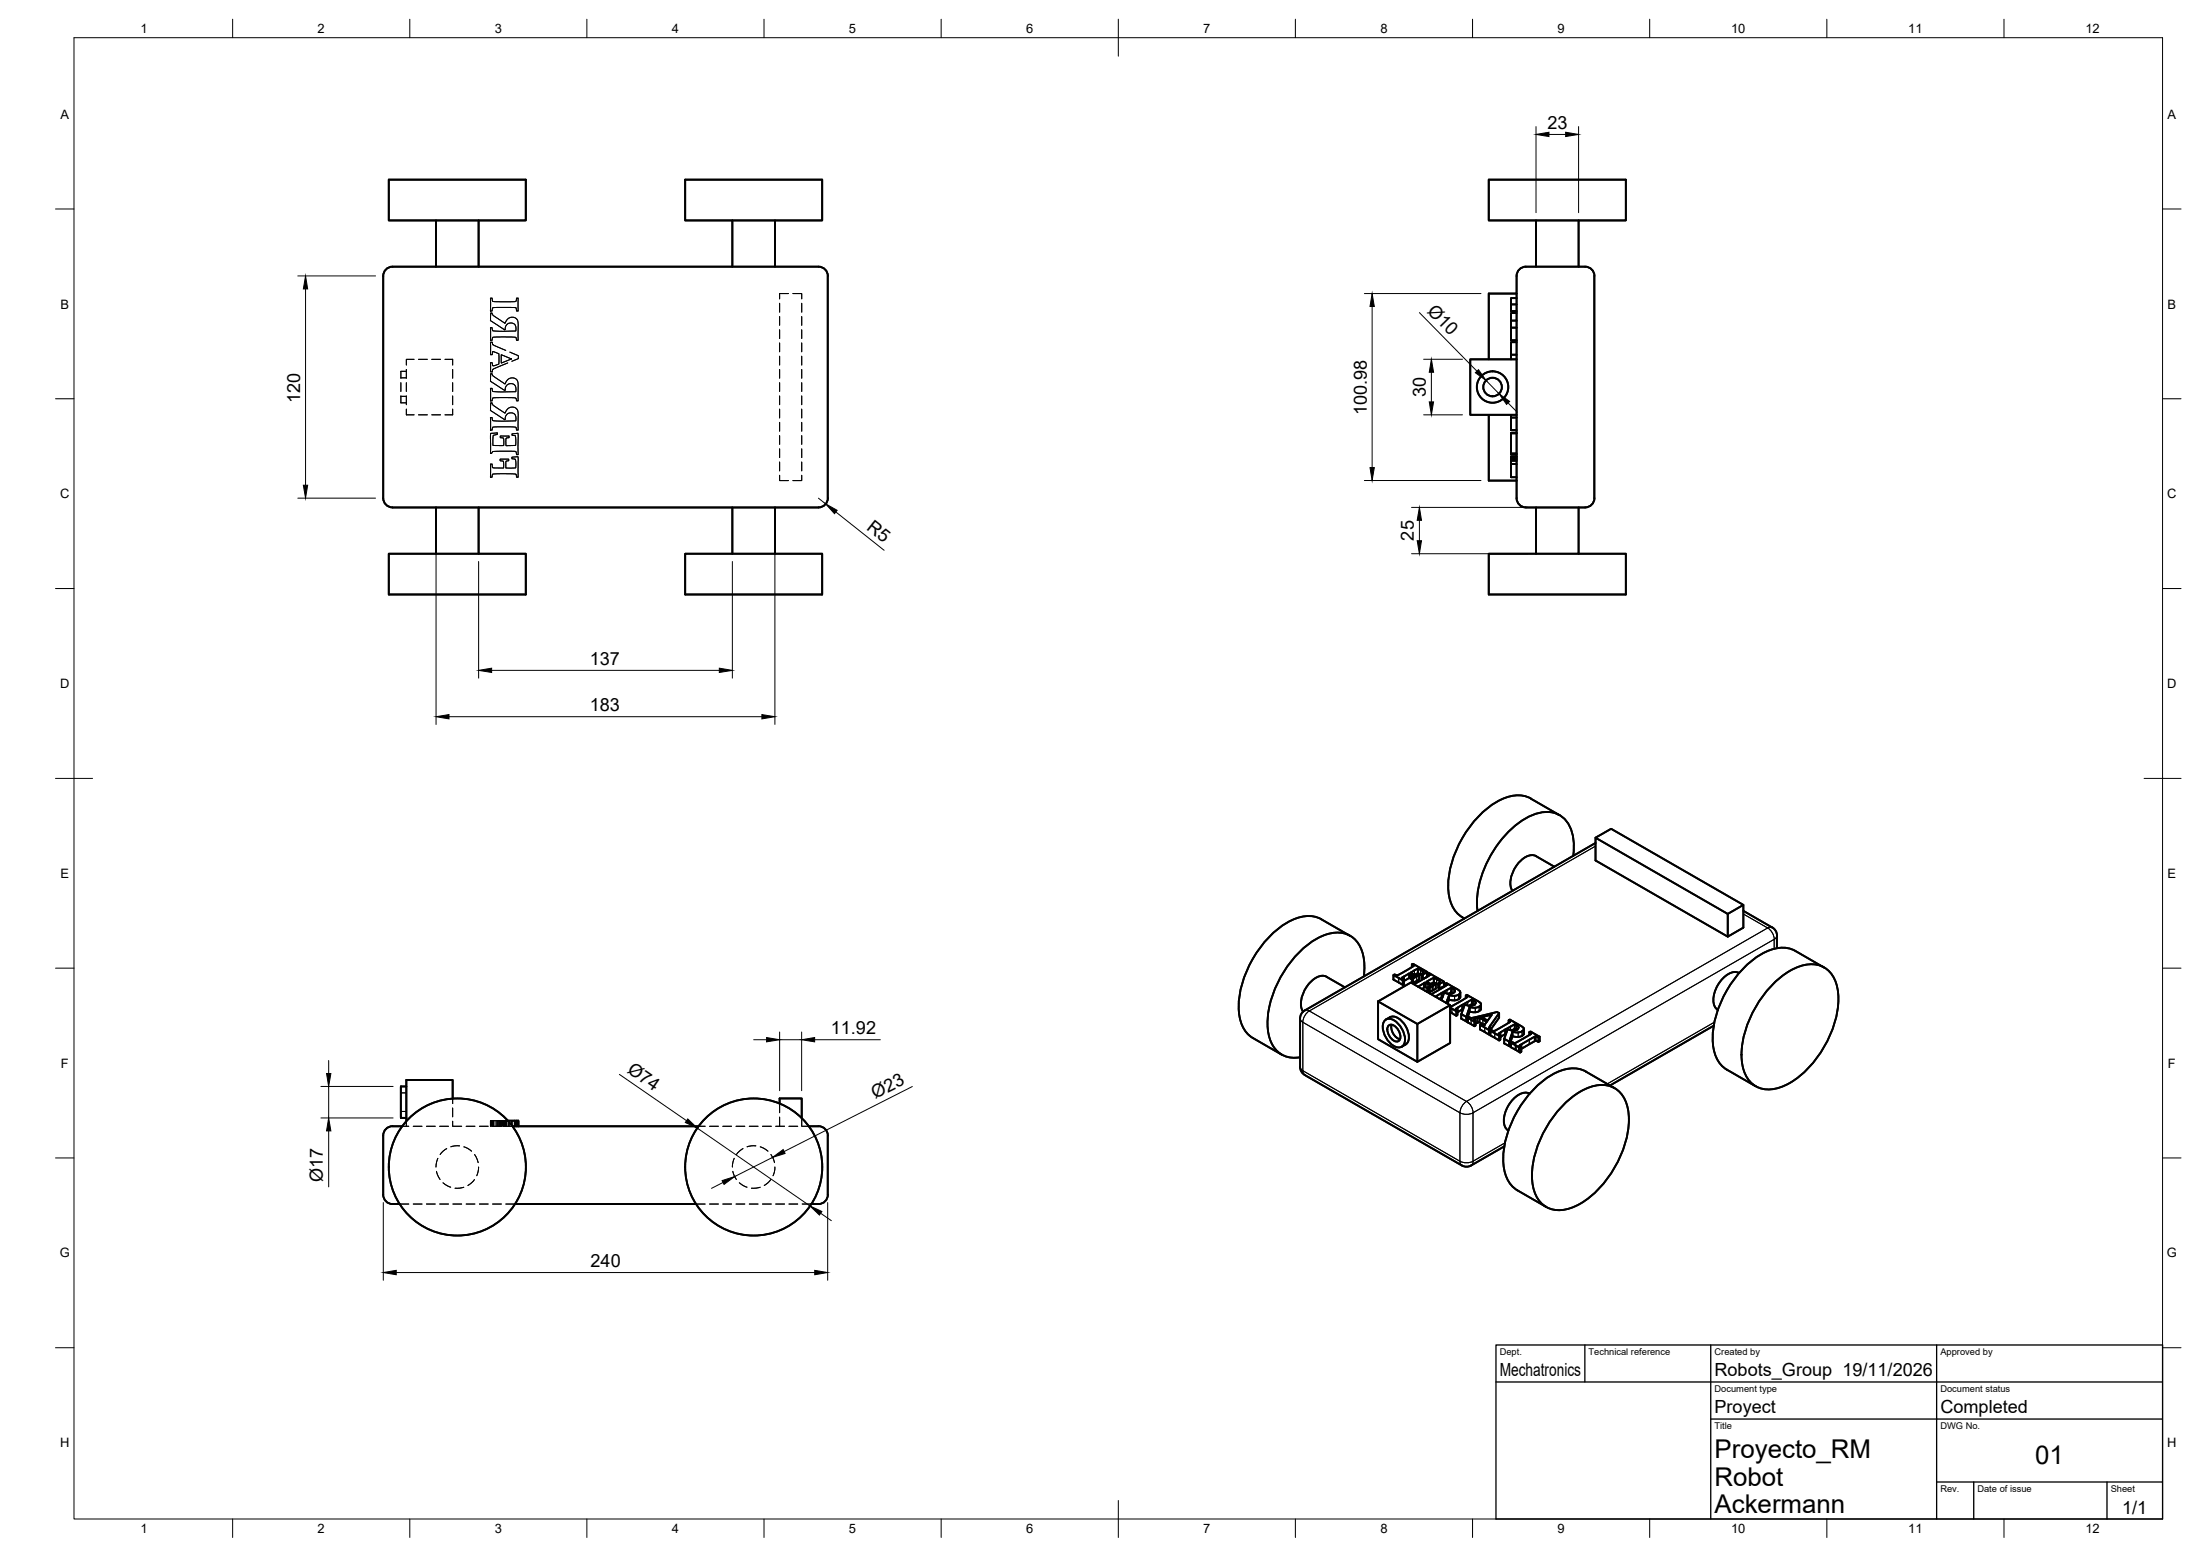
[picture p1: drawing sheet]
<svg xmlns="http://www.w3.org/2000/svg" width="594mm" height="420mm" viewBox="0 0 594 420" stroke-linecap="round" stroke-linejoin="round" font-family="sans-serif">
<!-- layer: Hidden -->
<g fill="none" stroke="#000" stroke-width=".27">
<path d="M212.9 79.3h-2.4v1.4M214.1 79.3h2.4v1.4M109.7 99.8v2.3M111.8 97h-2.1v1.6M113 97h2.4M116.6 97h2.4M120.2 97h2v1.6M122.2 99.8v2.3M132.4 80.5h.5l.2 .9 1.8 .1 4.2-.1 .3-.1 .1-.8h.4v3.5h-.4l-.2-.9-1.3-.1-4.8 .1-.3 .9h-.5zM132.5 84.5h.4l.4 .7 3.1 2.1 .5-1 .6-.5 1.1-.1 .8 .3 .4 .5 .1 .7v4.7h-.4l-.3-.8-2.7-.1-3.3 .1-.3 .8h-.5v-3.4h.5l.2 .8 .7 .1h5.5v-.5l-.3-1.3-1.2-.4-1 .5-.3 .6v.7l-.2 .1-3.9-2.5zM135.4 95.8l2.7 1.1-2.7 1.1zM136.6 94.6l-3.4-1.5-.3-.7h-.5v3.4h.5l.1-.8h.2l1.5 .5v.6v2.2l-1.6 .5-.2-.9h-.5v2.5h.5l.3-.7 3.9-1.7"/>
<path d="M137.7 95.1l2.3 1v.7l-1.8 .8M210.5 81.9v2.4M210.5 85.5v2.3M210.5 89v2.4M210.5 92.6v2.4M210.5 96.2v2.4M210.5 99.8v2.3M216.5 81.9v2.4M216.5 85.5v2.3M216.5 89v2.4M216.5 92.6v2.4M216.5 96.2v2.4"/>
<path d="M216.5 99.8v2.3M108.2 106.9v1.9h1.5M108.2 103.3v2.4M108.2 107h1.5M108.2 102h1.5M109.7 100.3h-1.5v1.8M109.7 103.3v2.4M109.7 106.9v2.4M109.7 110.5v1.5h2.1M113 112h2.4M116.6 112h2.4M122.2 103.3v2.4"/>
<path d="M122.2 106.9v2.4M122.2 110.5v1.5h-2M132.5 108.8h.4l.4 .7 3.1 2.1 .5-1 .6-.5 1-.2 .9 .3 .3 .5 .2 .8v4.6h-.4l-.2-.7-1.5-.1h-4.6l-.3 .8h-.5v-3.3h.5l.2 .8 .6 .1 5.6-.1v-.4l-.3-1.4-.7-.3h-.6l-.9 .5-.3 .6v.6l-.2 .1-3.9-2.5zM132.5 100.9h.4l.3 .7 3.2 2.1 .6-1.1 .6-.4 1-.2 .9 .5 .4 1.1v4.6h-.4l-.3-.7-2.1-.1h-4l-.2 .8h-.5v-3.3h.5l.2 .8 .8 .1h5.4v-.5l-.3-1.3-.5-.3-.7-.1-1 .5-.3 .6v.7h-.2l-3.9-2.4zM132.5 117l1.8-.1v.4l-.4 .1a.71 .71 0 0 0-.7 .2 .71 .71 0 0 0-.1 .8v1.9h2.2a.62 .62 0 0 0 .7-.1 .62 .62 0 0 0 .1-.7l-.1-1.2-.9-.1v-.5h2.4v.5l-.9 .2v1.3a.56 .56 0 0 0 .2 .6 .56 .56 0 0 0 .7 0h1.2a.59 .59 0 0 0 .6-.2 .59 .59 0 0 0 0-.7l-.2-1.7-.8-.1v-.5l1.2-.1a.43 .43 0 0 1 .5 .2 .43 .43 0 0 1-.1 .5v5.1h-.4l-.1-.8-.3-.1h-5.5a.7 .7 0 0 0-.9 .5h-.3zM210.5 103.3v2.4M210.5 106.9v2.4M210.5 110.5v2.4M210.5 114v2.4M210.5 117.6v2.4M216.5 103.3v2.4M216.5 106.9v2.4"/>
<path d="M216.5 110.5v2.4M216.5 114v2.4M216.5 117.6v2.4M132.4 125.3h.5l.2 1 2.9 .1-.1-1.8-.9-.2v-.4h2.4v.4l-.8 .3v1.7h2.1a.54 .54 0 0 0 .6-.2 .54 .54 0 0 0 0-.6l-.2-1.6-.9-.1v-.5h1.2a.49 .49 0 0 1 .6 .2 .49 .49 0 0 1-.1 .5v4.8h-.4l-.3-.9-2.5-.1-3.6 .1-.2 .9h-.5zM210.5 128.3v1.5h2.4M210.5 121.2v2.4M210.5 124.8v2.3M216.5 128.3v1.5h-2.4M216.5 121.2v2.4M216.5 124.8v2.3M108.2 295.1h1.5M122.2 296.7v1.3"/>
<path d="M122.2 299.2v2.4M210.5 298v2.5M108.2 300.1h1.5M108.6 304.1h1.8M109.7 302.7v1.4M111.6 304.1h2.4M115.1 304.1h2.4M117.9 316.3l.9 2.2M118.2 312.8l-.5 2.3M118.7 304.1h2.4M119.6 319.4l2.1 1.2M120.6 310.2l-.9 .6-.8 .9"/>
<path d="M122.2 302.8v1.3M122.3 304.1h2.4M124.1 309.4h-1.3l-1.1 .3M125.3 309.7l.9 .3 1.1 .9M125.9 304.1h2.3M128.1 318.5l-1.8 1.6M128.1 311.7l1 2.2M129.2 315.1l-.5 2.4M129.5 304.1h2.3M132.5 302.6l-.1 1.5v-1.5h.5M132.7 302.6v1.5M132.9 302.6v1.5"/>
<path d="M133 302.6v1.5h2.4M133.1 302.6v1.5v-1.5M133.2 302.6v1.5M133.3 302.6v1.5M134 302.6v1.5M134.3 302.6v1.5M134.7 302.6v1.5M135 302.6v1.5M135.1 302.6v1.5M135.3 302.6v1.5M135.7 302.6v1.5M135.9 302.6v1.5"/>
<path d="M136 302.6v1.5M136.3 302.6v1.5M136.4 302.6v1.5M136.6 302.6v1.5h1.8M136.6 302.6v1.5M136.7 302.6v1.5M136.8 302.6v1.5M137.1 302.6h-4v1.5v-1.5h-.2v1.5M137.4 302.6v1.5M137.5 302.6v1.5M138.1 302.6v1.5M138.2 302.6v1.5"/>
<path d="M138.3 302.6v1.5M139.3 302.6v1.5M139.4 302.6v1.5M139.8 302.6v1.5M139.9 302.6v1.5M188.6 304.1h1.8M191.6 304.1h2.4M195.2 304.1h2.3M197.9 316.3l1 2.2M198.3 312.8l-.5 2.3M198.8 304.1h2.3M199.6 319.4l2.1 1.2"/>
<path d="M200.6 310.2l-1.7 1.5M202.3 304.1h2.4M204.1 309.4h-1.3l-1.1 .3M205.3 309.7l2.1 1.2M205.9 304.1h2.4M208.2 318.5l-1.8 1.6M208.2 311.7l.9 2.2M209.3 315.1l-.2 1.4-.4 1M209.5 304.1h2.4M210.5 301.6v2.5M213 304.1h2.4M216.5 301.9v2.2"/>
<path d="M216.6 304.1h1.8M107.9 325.1h2.5M111.6 325.1h2.4M115.1 325.1h2.4M118.7 325.1h2.4M122.3 325.1h2.4M125.2 320.6l-2.3 .2M125.9 325.1h2.3M129.5 325.1h2.3M133 325.1h2.4M136.6 325.1h2.5M187.9 325.1h2.5"/>
<path d="M191.6 325.1h2.4M195.2 325.1h2.3M198.8 325.1h2.3M202.3 325.1h2.4M205.3 320.6l-2.4 .2M205.9 325.1h2.4M209.5 325.1h2.4M213 325.1h2.4M216.6 325.1h2.5"/>
</g>
<!-- layer: Visible -->
<g fill="none" stroke="#000" stroke-width=".51">
<path d="M105 48.5h37v11h-37zM117.7 59.5v12.5M129.2 59.5v12.5M185 48.5h37v11h-37zM197.8 59.5v12.5M209.3 59.5v12.5M402 48.5h37v11h-37zM414.8 59.5v12.5M426.3 59.5v12.5M409.5 79.3h-7.5v17.7M412 72h16M412 72a2.51 2.51 0 0 0-2.5 2.5v60"/>
<path d="M428 72a2.51 2.51 0 0 1 2.6 2.5M430.5 74.5v60M408 86.6v1.9h1.5M408 88.5v3.4h1.5M408 95.8v1.2M408 82.2v1.8h1.5M409.5 84.5h-1.5v2.1h1.5M409.5 92.4h-1.5v3.4h1.5M409.5 80.5h-1.5v1.7h1.5M409.5 97h-12.5v15h12.5M402 112v17.8h7.5M408 112v.8h1.5"/>
<path d="M408 112.8v3.3h1.5M408 117v5.4M409.5 116.9h-1.5v.1h1.5M103.5 134.5a2.51 2.51 0 0 0 2.5 2.5h115a2.55 2.55 0 0 0 2.5-2.5M103.5 134.5v-60a2.51 2.51 0 0 1 2.5-2.5h115a2.51 2.51 0 0 1 2.5 2.5v60M117.7 137v12.5M129.2 137v12.5M197.8 137v12.5M209.3 137v12.5M408 123.4v.5h1.5M408 123.9l1.5 .1M408 124v.4h1.5"/>
<path d="M408 124.4v.9h1.5M408 125.3v3.6h1.5M409.5 123.3h-1.5v.1h1.5M409.5 122.4h-1.5v.4h1.5M409.5 134.5a2.51 2.51 0 0 0 2.5 2.5M412 137h16M414.8 137v12.5M426.3 137v12.5M430.6 134.5a2.51 2.51 0 0 1-2.6 2.5M105 149.5h37v11h-37zM185 149.5h37v11h-37zM402 149.5h37v11h-37z"/>
<path d="M419.7 234l-4.9-2.8a4.2 4.2 0 0 0-4.8 1.9 7.7 7.7 0 0 0-1.9 6.9l.3 .5M421.2 220.1l-7.8-4.5a9.3 9.3 0 0 0-9.3 .9 28.9 28.9 0 0 0-13 22.7 9.2 9.2 0 0 0 4.3 8.8M424.8 231.1a12.1 12.1 0 0 0-2.1-9.8 7.6 7.6 0 0 0-9.1-1.1 27.6 27.6 0 0 0-13.6 16.7l-.7 2.7-.4 2.7 .1 3.7M430.8 226.2l4.3-2.4 35.7 20.5v6.2l-4.2 2.4-35.8-20.6v-6.1l35.8 20.6v6.1M430.8 227.6l-78.5 45.3M364.6 252.7l-7.8-4.5a9.3 9.3 0 0 0-9.3 .9 28.9 28.9 0 0 0-13 22.7 9.3 9.3 0 0 0 3.8 8.5l7.8 4.5M470.8 246l7.8 4.4a2.51 2.51 0 0 1 1.2 2.2v3.5M470.8 244.3l-4.2 2.5M484.8 256.8a9.3 9.3 0 0 0-9.3 .9 28.9 28.9 0 0 0-13 22.7 9.3 9.3 0 0 0 3.8 8.4l7.8 4.5M484.8 256.8l7.8 4.5M352.3 272.8a2.51 2.51 0 0 0-1.2 2.2v13.1M363.2 266.6l-5-2.9a4.2 4.2 0 0 0-4.8 2 7.7 7.7 0 0 0-1.8 6.9l.3 .6"/>
<path d="M368.3 263.7a11.6 11.6 0 0 0-2.5-10.1 7.8 7.8 0 0 0-8.9-.8 28.1 28.1 0 0 0-13.7 17.4 16.3 16.3 0 0 0 .3 11.7 6.7 6.7 0 0 0 7.6 3.6M372.1 270.4l10.6 6.1v10.2l-10.6-6.1zM372.1 270.4l8.9-5.1 10.6 6.1M374.1 275.4a2.69 2.69 0 0 1 3.5 1 5.6 5.6 0 0 1 1.5 5.6 2.07 2.07 0 0 1-3.3 0 5.9 5.9 0 0 1-2.1-6.1zM374.2 275.3a2.84 2.84 0 0 1 4.4 .5 5.7 5.7 0 0 1 1.6 5.5l-.6 .7M374.9 277a1.57 1.57 0 0 1 2.4 .7l.4 .5a2.22 2.22 0 0 1 0 2.9 2.41 2.41 0 0 1-2.8-2 2.3 2.3 0 0 1 0-2.1zM375.8 276.7a3.5 3.5 0 0 0 2.3 3.9M376.3 263.3l2.5 1.4M378.5 264.2l.6 .4v1.2l-.3 .2M379.1 263.7l-.6 .4M381 264.4l.3 .1M381 263.1l-.5-.3v1.3l-1.4 .8"/>
<path d="M381.1 262.5l-.1 .1 1.2 .7 .7-.2 .3 .2v1.2l-1.6 1M381.3 261.2v-.8l.4 .4-2.1 1.4-2.2 1.2-.8-.3-.3 .2v1.2l2.5 1.5v-1.3l.3-.1v-.9l1.4-.9M381.3 260.4l.3-.2 3.8 2.3v1.2M381.3 264l.5-.4-.8-.5v1.3l-.5-.3M382.7 276.5l8.9-5.1v10.2l-8.9 5.1M382.9 262.8l1 .5M382.9 261.5l-1.8 1v.2M383.2 263.3l-1.6 .9v1.3l-.3-.2v-1.3l.3 .2M383.9 263l.5-.5-1.5-1v1.3l-.9 .4M384.9 266.5v-1.2l1.3 .8-.5 .5M384.9 265.3l-2 1.1M384.9 267.5l.9-.3 .3 .2v.8"/>
<path d="M385.1 263.9l-.9 .5M385.4 262.6l-1.2 .5v1.3l-.3-.2v-1.2l.3 .1M385.4 262.5v1.2M385.6 263.7v-.8l.4 .3-.1 .2-4.1 2.4M385.6 262.9l.3-.2 4 2.3v1.3M385.7 267l-.2-.1a.88 .88 0 0 0-1.4 .1h-.1M386 266.7l-.3-.1v.7M386.1 267.4l-.8 .4M386.3 265.7l.1-.1a1.18 1.18 0 0 1 1.7 .1l.3 .2M386.9 266.2l-.9 .5v.7M387.2 264l-1.9 1 1.4 .9 .7-.3 .3 .2v1.2l-1.6 .9M387.2 265.2v-1.2l1.7 1.1-.5 .4"/>
<path d="M387.7 265.8l-.8 .4v1.3M388.7 265.7l-.3-.2v1.2l.3 .2 1.2-.6M389.3 268.1l-1.7 1.1M389.6 269.2l-.3 .1M389.9 266.3v-1.2l-1.2 .6v1.2M390.2 265.6l.5-.1 2.9 1.7 .7 .7-.2 .5-.9 .4-1.9-.1v1.3l-.4 1M390.7 266l-4.2 2.5M390.7 265.9l-.5-.3v.7M391.1 268.4l.8-.5v-1.2l1 .7-.1 .5-.9 .5h-.9l-1-.3-.8 2M391.3 268.7l-.7 2.1M391.6 272.1l1.7 1M391.9 267.9l.5 .3"/>
<path d="M391.9 266.7l-2.6 1.4v1.2l-.6 .4M393.6 272.9l-.3 .2v1.2l-1.7-1M394.3 268v1.3l-.3 .4-1.1 .4-1.6-.1M394.9 271.3l-1.8 1.2 .5 .4v1.2l-.3 .2M395.1 272.4l-.2 .1M395.8 268.8l.3-.2 3.4 2 .4 .5-.2 .5-.9 .5-1.9-.2v1.3l-.5 1.4M396.2 274l-.1 .3 .3 .2v1.2l-.3 .2M396.2 269.2l-3.5 2.1-.8 .4h-.3M396.2 269.1l-.4-.3v.7M396.4 274.5l-.3 .2v1.2l-1.5-.8v-1.3l1.5 .9M396.4 274.9l.3-.2 .5 .2 .6-.1 6.5-1.5 .5 .3v1.2l-2.4 3.4M396.7 271.6l.8-.5v-1.2l.9 .6v.6l-.8 .4-.9 .1-1.2-.3-.9 2.5"/>
<path d="M396.9 271.9l-.7 2.4M397.5 271.1l.5 .3M397.5 269.9l-2.6 1.4v1.2l-1.3 .9M398.5 276.3l1-.3v-1.2l2 1.1-.8 .9-.7-.2-.3 .2M398.5 275.7l-.4 .2v1.2l-1.7-1v-1.2l1.7 1M399.5 276l1.3 .8M399.5 274.8l-1.5 .5 .5 .4v1.2l-.4 .2M399.9 271.2v1.3l-.4 .5-1.1 .3-1.5-.1M400.1 274.7l2.8-.7-1.2 1.6zM401.8 275.5h-.2M402.4 277.9l-.3 .3v1.2l-2.4-1.4v-1.2l2.4 1.4M402.4 278.3l2.4 1.4"/>
<path d="M404.8 273.6l-2.8 4 .4 .3v1.3l-.3 .2M406.5 278l-1.8 1.1 .5 .4v1.3l-.4 .1M406.7 279.1l-.2 .1M407.4 275.5l.3-.2 3.4 2 .4 .5-.2 .5-.9 .4-2-.1v1.2l-.5 1.4M407.8 275.9l-4.1 2.4-.3 .1-.7-.2-.3 .1v1.3l2.4 1.3v-1.2l.4-.2M407.8 275.8l-.4-.3v.7M408.2 278.2l.8-.4v-1.2l1 .6v.5l-.9 .5-.8 .1-1.2-.4-.9 2.6M408.4 278.6l-.7 2.4M409 277.8l.5 .2M409 276.6l-2.5 1.4v1.2l-1.3 .8M411.5 277.9v1.2l-.4 .6-1.1 .3-1.6-.2M413 278.7l.3-.2 2.5 1.4v1.3l-.4 .1-.6-.2h-.3l-3.7 2.1"/>
<path d="M413.5 279.1l-4.2 2.5-1-.2-.3 .2v1.2l2.5 1.4 .3-.2v-1.2l-.5-.4M413.5 279.1l-.5-.4v.8M414.5 279.9l-4.2 2.5M415.8 279.9l-.4 .2v1.2M462.8 277l-28.1 16.1M463.8 272.7h.1M469.6 262.7v.1M469.6 262.7a3.5 3.5 0 0 0-3.9 1.1 7.8 7.8 0 0 0-2.7 8l.9 .9M478.3 266.3a16.9 16.9 0 0 1 10.5-5.9 7 7 0 0 1 7.3 6.3 24.7 24.7 0 0 1-4.4 17.5 21.6 21.6 0 0 1-12.5 9.8 7 7 0 0 1-8.6-6.1 24.7 24.7 0 0 1 4.4-17.5zM109.7 293.4h-1.5v8.5h1.5M122.2 296.7v-5.1h-12.5v11.1M210.5 298v-1.4h6v5.3"/>
<path d="M351.1 288.1a2.57 2.57 0 0 0 1.2 2.2l42.5 24.4a2.51 2.51 0 0 0 2.5 0l8.9-5.1M379.6 282l-1.1 .7M407.7 280.6v.4l.2 .2v1.2l-.2 .2M407.9 281.2l-.2 .1v1.3l-1.5-.9v-1.2l1.5 .8M408 281.6l1.3 .7M410.5 283l-1.2-.7v1.2M410.8 282.8l-.3 .2v1.2M413 295.3a3.2 3.2 0 0 0-3.9 1 7.8 7.8 0 0 0-2.6 8.1l.8 .9M415.4 280.1l-.6-.3-.3 .1v1.2M421.7 298.9a16.9 16.9 0 0 1 10.5-5.9 7 7 0 0 1 7.4 6.3 24.7 24.7 0 0 1-4.5 17.5 21.6 21.6 0 0 1-12.5 9.8 7 7 0 0 1-8.6-6.1 24.7 24.7 0 0 1 4.4-17.5zM428.2 289.3l7.8 4.5M428.2 289.3a9.3 9.3 0 0 0-9.2 1 28.9 28.9 0 0 0-13.1 22.6 9.3 9.3 0 0 0 3.9 8.5"/>
<path d="M108.6 304.1a5 5 0 0 0-4.2 .6 2.5 2.5 0 0 0-.9 1.9v16a2.51 2.51 0 0 0 2.5 2.5h1.9M137.1 302.6h1.9M138.4 304.1h50.2M139.5 302.6h-.5v1.5M139.9 302.6l.1 1.5-.1-1.5h-.4v1.5M218.4 304.1a5 5 0 0 1 4.2 .6 2.4 2.4 0 0 1 .9 1.9v16a2.51 2.51 0 0 1-2.5 2.5h-1.9M407.3 305.3h.1M139.1 325.1h48.8M409.7 321.4l7.8 4.5"/>
<circle cx="403" cy="104.5" r="4.2"/>
<circle cx="403" cy="104.5" r="2.51"/>
<circle cx="123.5" cy="315.1" r="18.5"/>
<circle cx="203.5" cy="315.1" r="18.5"/>
</g>
<!-- layer: Visible Narrow -->
<g fill="none" stroke="#000" stroke-width=".27">
<path d="M430.8 228.5l-77.2 44.5 42.4 24.4 81.3-46.8M470.8 246.8l6.5 3.8M477.3 250.6l1.3 1.3 .5 1.7 .6-.4 .1-.6M478.6 250.4l-.6-.1-.7 .3M479.1 256.2v-2.6l-81.3 46.9M351.1 275l.2 .6 .5 .4M351.8 276v13.1M351.8 276l42.4 24.5M352.3 272.8l.6-.1 .7 .3-1.3 1.3-.5 1.7M377.7 264.1v1.2M381.7 263.6v.1M382 262v1.2"/>
<path d="M382.6 263.7v1.2M383.6 261.9v1.2M384.3 262.3v.4M384.4 265.5v1.3M385.4 265.6v1.2M386 263.3h.1M386.2 266.1v.1M387.9 264.4v1.2M388.1 268.8v.6M388.8 265v.2M390.7 267.3v1M390.9 269.9v1.1"/>
<path d="M392.1 272.4v1.2M392.4 267v1.2M392.8 268.9v1.2M392.9 267.5v.1M393.1 272.5h.1M393.7 272.1v1.2M393.8 268.6v1.2M394.3 268.1v1.3M395.9 274.5v1.3M396.3 270.5v1M396.5 273.1v1.2M397.3 275.3v1.3"/>
<path d="M398 270.2v1.2M398.1 275.2v.2M398.2 275.1v.4M398.4 272.1v1.2M398.5 270.8h.1M398.9 275v1.2M399.4 271.8v1.2M399.9 271.4v1.2M400.4 275.3v1.2M400.9 277.5v1.2M402.5 276.9v1.2M403.6 279v1.2"/>
<path d="M404.7 279.1v.1M405.3 278.7v1.3M407.9 277.2v1M408 279.8v1.2M409.5 276.8v1.2M410 278.8v1.2M410.1 277.4v.1M411 278.5v1.2M411.5 278v1.3M414.8 279.8v1.3M463 276l-29 16.7M351.1 288.1l.2 .5 .5 .5"/>
<path d="M351.8 289.1l.1 .7 .4 .5M351.8 289.1l42.4 24.5M407.4 281.2v1.2M410 282.7v1.3M410.9 281.9v1.2M413 280.7v1.3M394.2 300.5v13.1M394.2 300.5l1.8 .4 1.8-.4M394.2 313.6l1.8 .4 1.8-.4M394.2 313.6l.2 .7 .4 .4M394.2 300.5l.6-1.8 1.2-1.3 1.3 1.3 .5 1.8M397.8 300.5v13.1"/>
<path d="M397.8 313.6l-.1 .7-.4 .4M406.4 308.6l-8.6 5"/>
</g>
<!-- layer: Visible -->
<g fill="#000">
<circle cx="398" cy="271.4" r=".25"/>
<circle cx="409.5" cy="278" r=".25"/>
</g>
<!-- layer: TITLEBLOCK -->
<path d="M404 363.2h180v47h-180zM404 373.2h180M428 363.2v10M462 363.2v47M523 363.2v47M462 383.2h122M523 400.2h61M533 400.2v10M569 400.2v10" fill="none" stroke="#000" stroke-width=".36"/>
<!-- layer: BORDER -->
<g fill="none" stroke="#000" stroke-width=".27">
<path d="M20 10.2h564v400h-564zM62.8 5.2v5M110.7 5.2v5M158.5 5.2v5M206.3 5.2v5M254.1 5.2v5M302 5.2v10M349.8 5.2v5M397.6 5.2v5M445.5 5.2v5M493.3 5.2v5M541.1 5.2v5"/>
<path d="M15 56.4h5M584 56.4h5M15 107.7h5M584 107.7h5M15 158.9h5M584 158.9h5M15 210.2h10M579 210.2h10M15 261.4h5M584 261.4h5M15 312.7h5M584 312.7h5"/>
<path d="M15 363.9h5M584 363.9h5M62.8 410.2v5M110.7 410.2v5M158.5 410.2v5M206.3 410.2v5M254.1 410.2v5M302 405.2v10M349.8 410.2v5M397.6 410.2v5M445.5 410.2v5M493.3 410.2v5"/>
<path d="M541.1 410.2v5"/>
</g>
<!-- layer: FD_Dimensions -->
<g fill="none" stroke="#000" stroke-width=".27">
<path d="M414.8 34.2v23.2M418.3 36.3h4.5M426.3 34.2v23.2M80.4 74.5h21M82.5 78v53M368.4 79.3h31.5M370.5 82.8v43.5M383.3 84.4l15.5 15.8M384.4 97h10.5M384.4 112h10.5M386.5 100.5v8M401.3 102.7l3.5 3.6"/>
<path d="M407.2 108.8l2.5 2.5M80.4 134.5h21M117.8 139.1v56.5M209.3 139.1v56.5M221 134.5l1.9 1.6M225.7 138.2l13 10.4M368.4 129.8h31.5M381.2 137h31.5M129.2 151.6v31.5M197.8 151.6v31.5M381.2 149.5h31.5M383.3 140.5v5.5"/>
<path d="M121.2 193.5h84.5M132.8 181h61.4M210.5 278.7v15.8M216.5 278.7v15.8M86.7 293.4h19.5M88.8 286.4v3.5M88.8 293.4v8.5M167.3 290.1l18.1 12.5M203.5 280.8h3.5M210.5 280.8h6M220 280.8h17.7M246.4 293.4l-34.6 17.5"/>
<path d="M86.7 301.9h19.5M88.8 305.4v15.1M188.3 304.6l30.4 21M195.2 319.3l-3.1 1.6M208.6 312.5l-10.2 5.2M103.5 324.7v21M221.6 327.6l2.9 2M223.5 324.7v21M107 343.6h113"/>
</g>
<g fill="#000" stroke="#000" stroke-width=".27">
<path d="M414.8 36.3l3.5-.6v1.2zM422.8 35.7l3.5 .6-3.5 .6zM82.5 74.5l.6 3.5h-1.2zM370.5 79.3l.6 3.5h-1.1zM398.4 100.6l.8-.8 2.1 2.9zM386 108.5h1.1l-.6 3.5zM386.5 97l.6 3.5h-1.1zM404.8 106.3l2.8 2.1-.8 .8zM81.9 131h1.2l-.6 3.5zM222.9 136.1l3.2 1.7-.8 .9zM370 126.3h1.1l-.6 3.5zM383.3 137l.6 3.5h-1.2z"/>
<path d="M382.7 146h1.2l-.6 3.5zM117.8 193.5l3.4-.5v1.1zM129.2 181l3.6-.6v1.2zM194.2 180.4l3.6 .6-3.6 .6zM205.7 193l3.6 .5-3.6 .6zM88.2 289.9h1.1l-.5 3.5zM207 280.2l3.5 .6-3.5 .5zM216.5 280.8l3.5-.6v1.1zM88.8 301.9l.5 3.5h-1.1zM185.7 302.1l2.6 2.5-3.2-1.5zM195 318.8l3.4-1.1-2.9 2.1zM208.6 312.5l2.9-2.1 .5 1.1z"/>
<path d="M218.7 325.6l3.2 1.5-.6 1zM103.5 343.6l3.5-.6v1.2zM220 343l3.5 .6-3.5 .6z"/>
</g>
<g font-size="7">
<text x="463" y="393.7">Proyecto_RM</text>
<text x="549.6" y="395.4">01</text>
<text x="463" y="401.2">Robot</text>
<text x="463" y="408.7">Ackermann</text>
</g>
<g font-size="4.9">
<text x="417.9" y="34.8">23</text>
<text x="385.2" y="84.2" transform="rotate(46 385.2 84.2)">Ø10</text>
<text x="385.1" y="107.2" transform="rotate(-90 385.1 107.2)">30</text>
<text x="81" y="108.7" transform="rotate(-90 81 108.7)">120</text>
<text x="369.1" y="112.1" transform="rotate(-90 369.1 112.1)">100.98</text>
<text x="233.8" y="142.8" transform="rotate(38 233.8 142.8)">R5</text>
<text x="381.8" y="146" transform="rotate(-90 381.8 146)">25</text>
<text x="159.3" y="179.6">137</text>
<text x="159.3" y="192.1">183</text>
<text x="224.3" y="279.3">11.92</text>
<text x="169.1" y="289.5" transform="rotate(35 169.1 289.5)">Ø74</text>
<text x="236.4" y="296.7" transform="rotate(-27 236.4 296.7)">Ø23</text>
<text x="87.2" y="319.3" transform="rotate(-90 87.2 319.3)">Ø17</text>
<text x="159.5" y="342.2">240</text>
<text x="405" y="371.7">Mechatronics</text>
<text x="463" y="371.7">Robots_Group 19/11/2026</text>
<text x="463" y="381.7">Proyect</text>
<text x="524" y="381.7">Completed</text>
<text x="573.1" y="408.8">1/1</text>
</g>
<g font-size="3.5">
<text x="37.9" y="8.9">1</text>
<text x="85.8" y="8.9">2</text>
<text x="133.6" y="8.9">3</text>
<text x="181.4" y="8.9">4</text>
<text x="229.3" y="8.9">5</text>
<text x="277.1" y="8.9">6</text>
<text x="324.9" y="8.9">7</text>
<text x="372.7" y="8.9">8</text>
<text x="420.6" y="8.9">9</text>
<text x="467.4" y="8.9">10</text>
<text x="515.3" y="8.9">11</text>
<text x="563.1" y="8.9">12</text>
<text x="16.3" y="32">A</text>
<text x="585.3" y="32">A</text>
<text x="16.3" y="83.3">B</text>
<text x="585.3" y="83.3">B</text>
<text x="16.2" y="134.6">C</text>
<text x="585.2" y="134.6">C</text>
<text x="16.2" y="185.8">D</text>
<text x="585.2" y="185.8">D</text>
<text x="16.3" y="237">E</text>
<text x="585.3" y="237">E</text>
<text x="16.4" y="288.3">F</text>
<text x="585.4" y="288.3">F</text>
<text x="16.1" y="339.6">G</text>
<text x="585.1" y="339.6">G</text>
<text x="16.2" y="390.8">H</text>
<text x="585.2" y="390.8">H</text>
<text x="37.9" y="413.9">1</text>
<text x="85.8" y="413.9">2</text>
<text x="133.6" y="413.9">3</text>
<text x="181.4" y="413.9">4</text>
<text x="229.3" y="413.9">5</text>
<text x="277.1" y="413.9">6</text>
<text x="324.9" y="413.9">7</text>
<text x="372.7" y="413.9">8</text>
<text x="420.6" y="413.9">9</text>
<text x="467.4" y="413.9">10</text>
<text x="515.3" y="413.9">11</text>
<text x="563.1" y="413.9">12</text>
</g>
<g font-size="2.5">
<text x="405" y="366">Dept.</text>
<text x="429" y="366">Technical reference</text>
<text x="463" y="366">Created by</text>
<text x="524" y="366">Approved by</text>
<text x="463" y="376">Document type</text>
<text x="524" y="376">Document status</text>
<text x="463" y="386">Title</text>
<text x="524" y="386">DWG No.</text>
<text x="524" y="403">Rev.</text>
<text x="534" y="403">Date of issue</text>
<text x="570" y="403">Sheet</text>
</g>
</svg>
